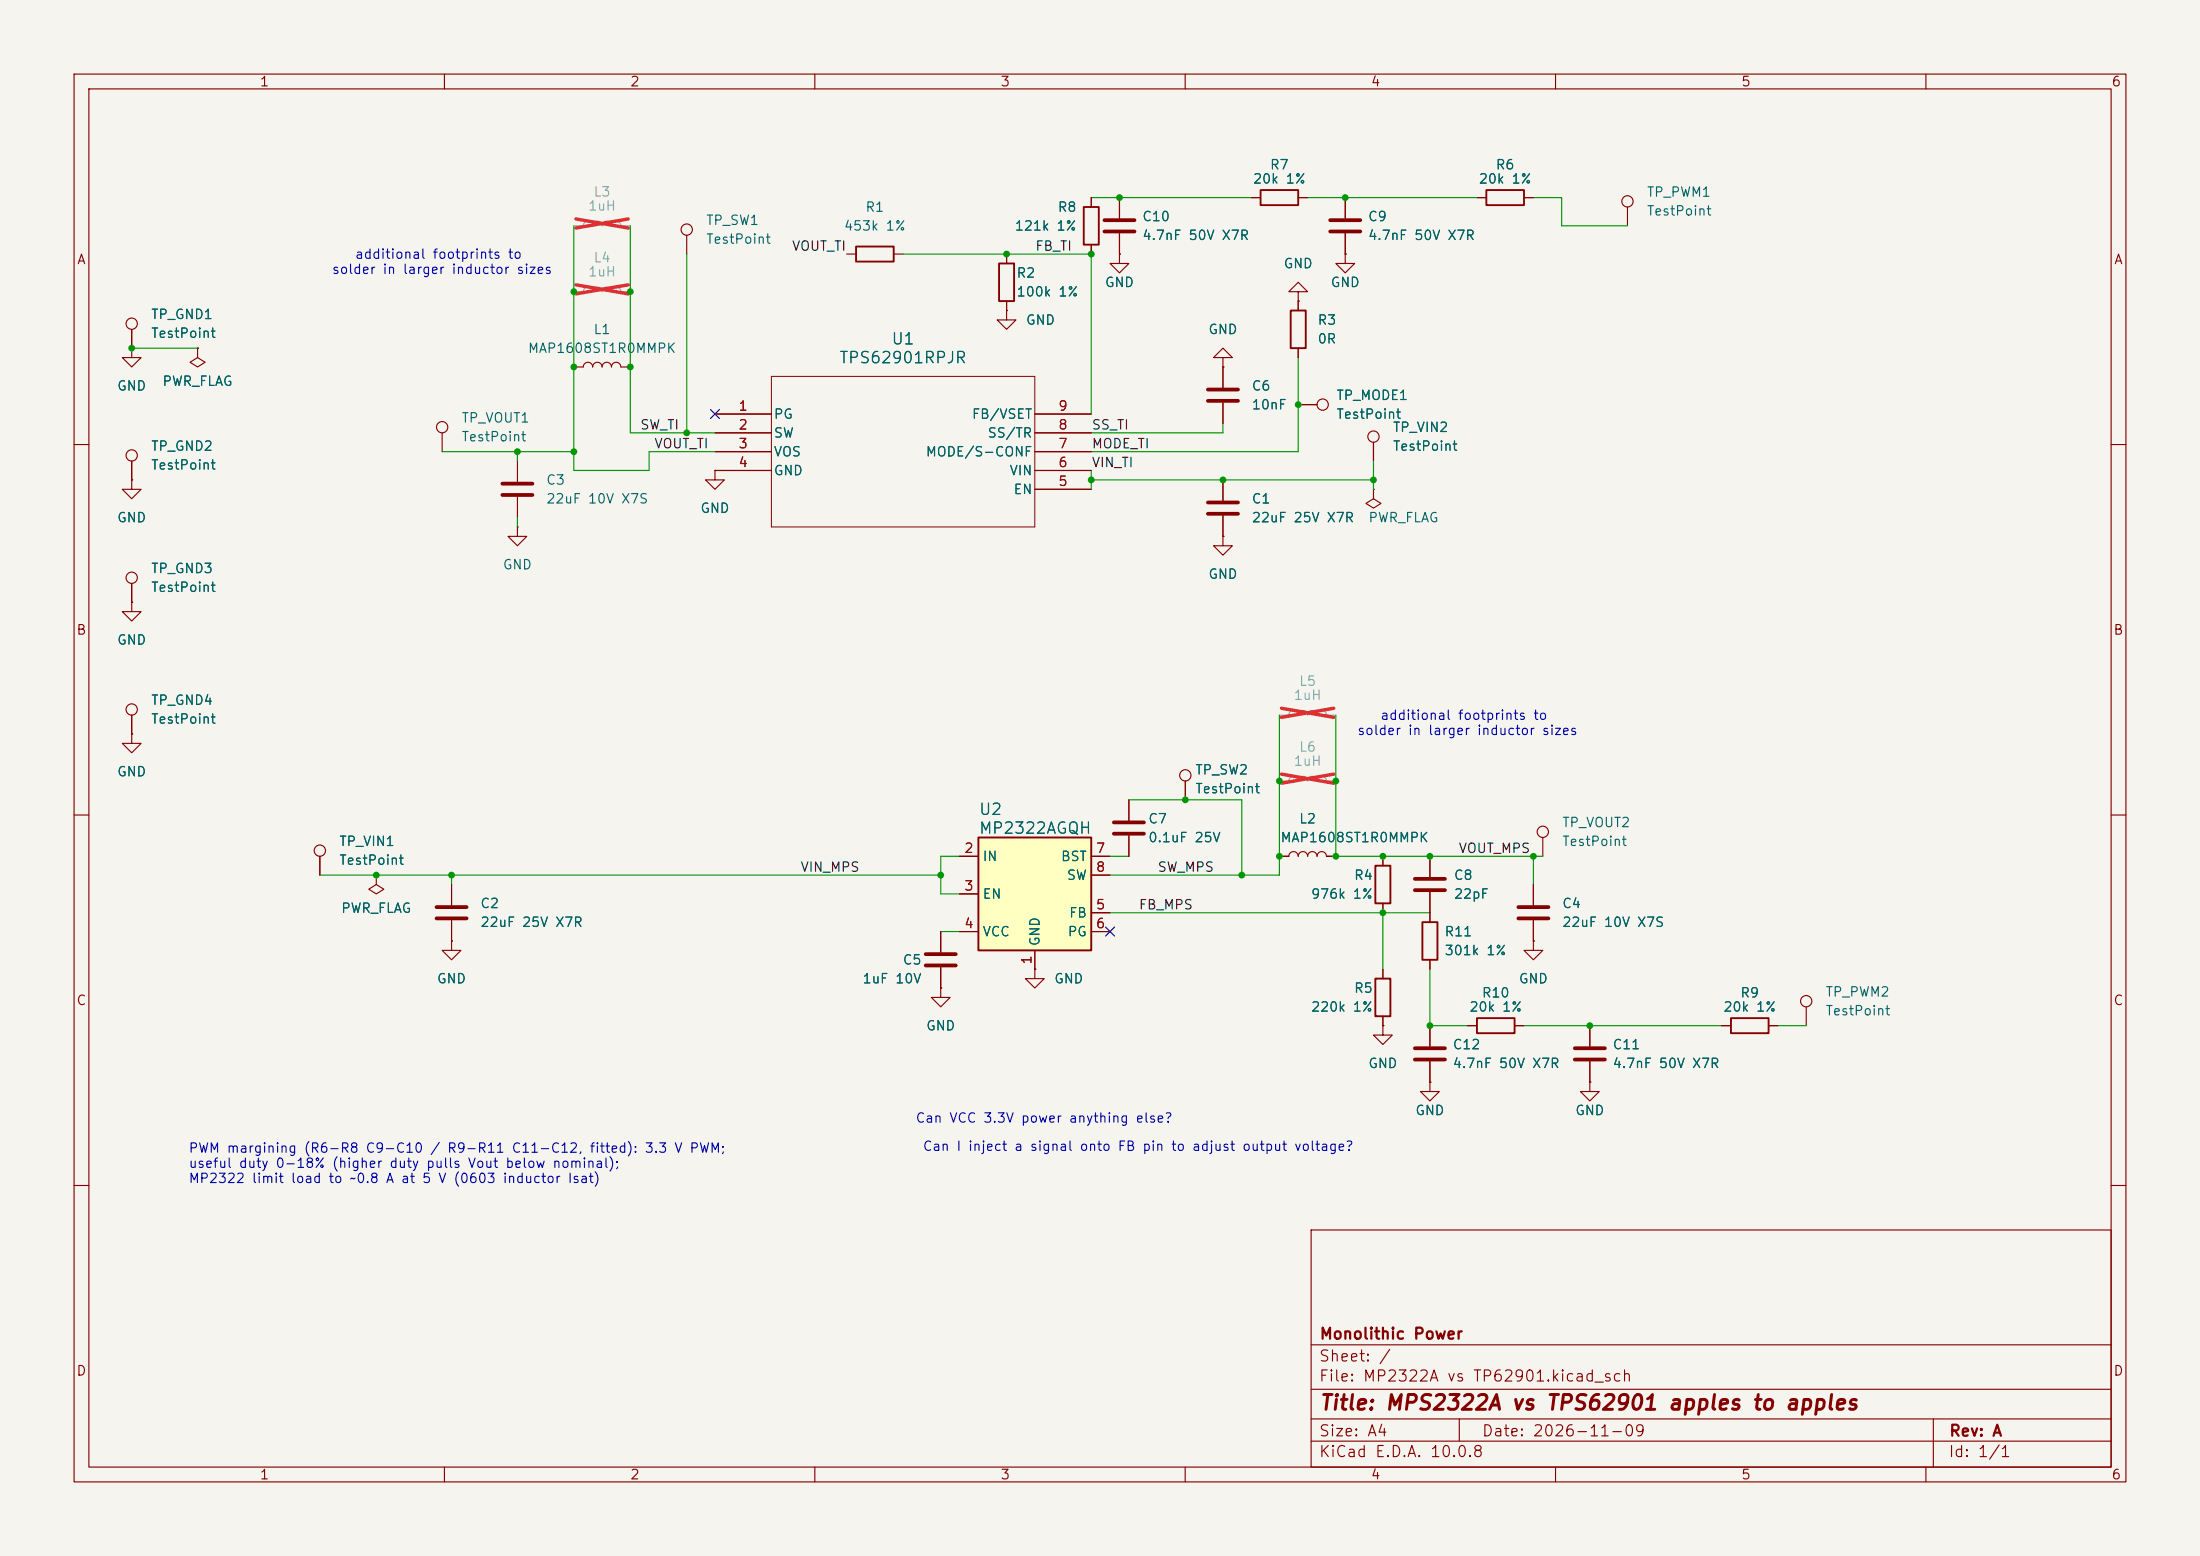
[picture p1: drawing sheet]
<svg xmlns="http://www.w3.org/2000/svg" width="297mm" height="210mm" viewBox="0 0 297 210" stroke-linecap="round" stroke-linejoin="round" font-family="sans-serif">
<path d="M0 0h297v210h-297z" fill="#f5f4ef" stroke="#f5f4ef" stroke-width=".14"/>
<g fill="none" stroke="#840000" stroke-width=".15">
<path d="M10 10h277v190h-277zM12 12h273v186h-273zM60 10v2M110 10v2M160 10v2M210 10v2M260 10v2M17.8 47v1.3h1.2l-1.2 1.2-1.3-1.2h1.3M17.8 47h.1M17.8 44.5v2.5M26.7 47v1.3l1 .6-1 .6-1-.6 1-.6M26.7 47h.1"/>
<path d="M10 60h2M285 60h2M10 110h2M285 110h2M139.7 130.8v1.3h1.3l-1.3 1.3-1.3-1.3h1.3M139.7 130.8h.1M10 160h2M177 166h108v32h-108zM285 160h2M60 198v2M110 198v2M160 198v2"/>
<path d="M177 194.5h108M177 191.5h108M177 187.5h108M177 181.5h108M197 191.5v3M210 198v2M260 198v2M261 191.5v6.5"/>
<circle cx="17.8" cy="43.7" r=".76"/>
</g>
<path d="M132.1 113h15.2v15.3h-15.2z" fill="#ffffc2"/>
<path d="M115.6 33.3h5v2h-5zM134.9 35.6h2v5h-2zM146.3 27.9h2v5.1h-2zM170.2 25.7h5.1v2h-5.1zM200.7 25.7h5v2h-5zM174.2 41.9h2.1v5.1h-2.1zM132.1 113h15.2v15.3h-15.2zM185.7 116.8h2v5.1h-2zM185.7 132.1h2v5.1h-2zM192 124.5h2.1v5h-2.1zM199.4 137.4h5.1v2h-5.1zM233.7 137.4h5.1v2h-5.1z" fill="none" stroke="#840000" stroke-width=".25"/>
<g fill="none" stroke="#840000" stroke-width=".15">
<path d="M92.7 31.8v2.5M114.3 34.3h1.3M120.6 34.3h1.3M135.9 34.3v1.3M147.3 26.7v1.2M147.3 33v1.3M151.1 34.3v1.3h1.3l-1.3 1.2-1.2-1.2h1.2M151.1 34.3h.1M151.1 26.7v2.8M151.1 31.5v2.8M168.9 26.7h1.3M175.3 39.4h1.2l-1.2-1.3-1.3 1.3h1.3v1.2"/>
<path d="M175.3 26.7h1.2M181.6 34.3v1.3h1.3l-1.3 1.2-1.3-1.2h1.3M181.6 34.3h.1M181.6 26.7v2.8M181.6 31.5v2.8M199.4 26.7h1.3M205.7 26.7h1.3M219.7 27.9v2.6M17.8 47h.1M17.8 44.5v2.5M26.7 47h.1M59.7 58.4v2.6"/>
<path d="M77.5 49.5h1.2a.64 .64 0 0 1 .7-.6 .64 .64 0 0 1 .6 .6 .64 .64 0 0 1 .6-.6 .64 .64 0 0 1 .7 .6 .64 .64 0 0 1 .6-.6 .64 .64 0 0 1 .6 .6 .64 .64 0 0 1 .7-.6 .64 .64 0 0 1 .6 .6h1.3M96.5 55.9h7.6M96.5 58.4h7.6M135.9 41.9v1.3h1.3l-1.3 1.3-1.3-1.3h1.3M135.9 41.9h.1M135.9 40.6v1.3M139.7 55.9h7.6M139.7 58.4h7.6M165.1 48.3h1.3l-1.3-1.3-1.3 1.3h1.3v1.2M165.1 49.5h.1M165.1 49.5v2.8M165.1 54.4v2.8"/>
<path d="M175.3 40.6h.1M175.3 40.6v1.3M175.3 47v1.3M175.3 54.6h2.5M185.4 59.7v2.5M17.8 64.8v1.2h1.2l-1.2 1.3-1.3-1.3h1.3M17.8 64.8h.1M17.8 62.2v2.6M17.8 78.7v2.6M69.8 71.1v1.3h1.3l-1.3 1.3-1.2-1.3h1.2M69.8 71.1h.1M69.8 62.2v2.8"/>
<path d="M69.8 67.1v2.8M96.5 63.5v1.3h1.3l-1.3 1.2-1.3-1.2h1.3M96.5 63.5h.1M96.5 61h7.6M96.5 63.5h7.6M139.7 61h7.6M139.7 63.5h7.6M139.7 66h7.6M165.1 72.4v1.3h1.3l-1.3 1.2-1.3-1.2h1.3M165.1 72.4h.1M165.1 64.8v2.8M165.1 69.6v2.8"/>
<path d="M185.4 66v1.3l1 .6-1 .7-1-.7 1-.6M185.4 66h.1M17.8 81.3v1.3h1.2l-1.2 1.2-1.3-1.2h1.3M17.8 81.3h.1M17.8 99.1v1.2h1.2l-1.2 1.3-1.3-1.3h1.3M17.8 99.1h.1M17.8 96.5v2.6M43.2 115.6v2.5M50.8 118.1v1.3l1 .6-1 .7-1-.7 1-.6M50.8 118.1h.1M61 119.4v2.8M129.5 115.6h2.6"/>
<path d="M147.3 115.6h2.6M147.3 118.1h2.6M152.4 108v2.7M152.4 112.8v2.8M160 105.4v2.6M172.7 115.6h1.3a.64 .64 0 0 1 .6-.7 .64 .64 0 0 1 .7 .7 .64 .64 0 0 1 .6-.7 .64 .64 0 0 1 .6 .7 .64 .64 0 0 1 .7-.7 .64 .64 0 0 1 .6 .7 .64 .64 0 0 1 .6-.7 .64 .64 0 0 1 .7 .7h1.2M186.7 115.6v1.2M193 115.6v2.8M207 119.4v2.8M208.3 113v2.6M61 127v1.3h1.2l-1.2 1.2-1.3-1.2h1.3M61 127h.1"/>
<path d="M61 124.2v2.8M127 133.4v1.2h1.3l-1.3 1.3-1.3-1.3h1.3M127 133.4h.1M127 125.7v2.8M127 130.6v2.8M129.5 120.7h2.6M129.5 125.7h2.6M139.7 130.8h.1M139.7 128.3v2.5M147.3 125.7h2.6M147.3 123.2h2.6M186.7 138.4v1.3h1.3l-1.3 1.3-1.3-1.3h1.3"/>
<path d="M186.7 138.4h.1M186.7 121.9v1.3M186.7 130.8v1.3M186.7 137.2v1.2M193 120.4v4.1M193 129.5v1.3M193 138.4v2.8M198.1 138.4h1.3M204.5 138.4h1.2M207 127v1.3h1.3l-1.3 1.2-1.3-1.2h1.3M207 127h.1M207 124.2v2.8"/>
<path d="M214.6 138.4v2.8M232.4 138.4h1.3M238.8 138.4h1.2M243.8 135.9v2.5M193 146.1v1.2h1.3l-1.3 1.3-1.2-1.3h1.2M193 146.1h.1M193 143.3v2.8M214.6 146.1v1.2h1.3l-1.3 1.3-1.2-1.3h1.2M214.6 146.1h.1M214.6 143.3v2.8"/>
<circle cx="92.7" cy="31" r=".76"/>
<circle cx="219.7" cy="27.2" r=".76"/>
<circle cx="59.7" cy="57.7" r=".76"/>
<circle cx="178.6" cy="54.6" r=".76"/>
<circle cx="185.4" cy="58.9" r=".76"/>
<circle cx="17.8" cy="78" r=".76"/>
<circle cx="17.8" cy="61.5" r=".76"/>
<circle cx="17.8" cy="95.8" r=".76"/>
<circle cx="43.2" cy="114.8" r=".76"/>
<circle cx="160" cy="104.6" r=".76"/>
<circle cx="208.3" cy="112.3" r=".76"/>
<circle cx="243.8" cy="135.1" r=".76"/>
</g>
<path d="M77.5 39.4h1.2a.64 .64 0 0 1 .7-.7 .64 .64 0 0 1 .6 .7 .64 .64 0 0 1 .6-.7 .64 .64 0 0 1 .7 .7 .64 .64 0 0 1 .6-.7 .64 .64 0 0 1 .6 .7 .64 .64 0 0 1 .7-.7 .64 .64 0 0 1 .6 .7h1.3M77.5 30.5h1.2a.64 .64 0 0 1 .7-.7 .64 .64 0 0 1 .6 .7 .64 .64 0 0 1 .6-.7 .64 .64 0 0 1 .7 .7 .64 .64 0 0 1 .6-.7 .64 .64 0 0 1 .6 .7 .64 .64 0 0 1 .7-.7 .64 .64 0 0 1 .6 .7h1.3M172.7 96.5h1.3a.64 .64 0 0 1 .6-.6 .64 .64 0 0 1 .7 .6 .64 .64 0 0 1 .6-.6 .64 .64 0 0 1 .6 .6 .64 .64 0 0 1 .7-.6 .64 .64 0 0 1 .6 .6 .64 .64 0 0 1 .6-.6 .64 .64 0 0 1 .7 .6h1.2M172.7 105.4h1.3a.64 .64 0 0 1 .6-.6 .64 .64 0 0 1 .7 .6 .64 .64 0 0 1 .6-.6 .64 .64 0 0 1 .6 .6 .64 .64 0 0 1 .7-.6 .64 .64 0 0 1 .6 .6 .64 .64 0 0 1 .6-.6 .64 .64 0 0 1 .7 .6h1.2" fill="none" stroke="#9c9b98" stroke-width=".15"/>
<path d="M77.7 38.4l7.1 1.3M77.7 29.6l7.1 1.2M84.8 38.4l-7.1 1.3M84.8 29.6l-7.1 1.2M173 95.6l7.1 1.2M180.1 95.6l-7.1 1.2M173 104.5l7.1 1.2M180.1 104.5l-7.1 1.2" fill="none" stroke="#e12e31" stroke-width=".46"/>
<g fill="none" stroke="#840000" stroke-width=".51">
<path d="M149.1 29.7h4.1M149.1 31.2h4.1M179.6 29.7h4M179.6 31.2h4M163.1 52.6h4M163.1 54.1h4M67.8 65.3h4.1M67.8 66.8h4.1M163.1 67.8h4M163.1 69.3h4M150.4 112.5h4M150.4 111h4"/>
<path d="M191 118.6h4.1M58.9 122.4h4.1M58.9 124h4.1M125 128.8h4M125 130.3h4M191 120.1h4.1M205 122.4h4M205 124h4M191 141.5h4.1M191 143h4.1M212.6 141.5h4.1M212.6 143h4.1"/>
</g>
<path d="M104.1 50.8h35.6v20.3h-35.6z" fill="none" stroke="#840000" stroke-width=".14"/>
<g fill="none" stroke="#009600" stroke-width=".15">
<path d="M77.5 30.5v33h10.1v-2.5h8.9M85.1 30.5v27.9h11.4M92.7 34.3v24.1M121.9 34.3h25.4v21.6M147.3 26.7h21.6M176.5 26.7h22.9M207 26.7h3.8v3.8h8.9M17.8 47h8.9M165.1 57.2v1.2h-17.8M175.3 48.3v12.7h-28M59.7 61h17.8M69.8 61v1.2"/>
<path d="M69.8 69.9v1.2M147.3 64.8h38.1M147.3 63.5v2.5M185.4 62.2v3.8M172.7 96.5v21.6h-22.8M180.3 96.5v19.1h28M43.2 118.1h83.8M61 118.1v1.3M129.5 115.6h-2.5v5.1h2.5M149.9 115.6h2.5M152.4 108h15.2v10.1M207 115.6v3.8"/>
<path d="M127 125.7h2.5M149.9 123.2h43.1M186.7 123.2v7.6M193 130.8v7.6h5.1M205.7 138.4h26.7M240 138.4h3.8"/>
</g>
<path d="M95.9 55.3l1.2 1.2M97.1 55.3l-1.2 1.2M149.3 125.1l1.2 1.2M150.5 125.1l-1.2 1.2" fill="none" stroke="#000084" stroke-width=".15"/>
<g fill="#009600">
<circle cx="17.8" cy="47" r=".46"/>
<circle cx="85.1" cy="49.5" r=".46"/>
<circle cx="85.1" cy="39.4" r=".46"/>
<circle cx="77.5" cy="49.5" r=".46"/>
<circle cx="77.5" cy="39.4" r=".46"/>
<circle cx="77.5" cy="61" r=".46"/>
<circle cx="69.8" cy="61" r=".46"/>
<circle cx="61" cy="118.1" r=".46"/>
<circle cx="50.8" cy="118.1" r=".46"/>
<circle cx="186.7" cy="115.6" r=".46"/>
<circle cx="160" cy="108" r=".46"/>
<circle cx="193" cy="138.4" r=".46"/>
<circle cx="214.6" cy="138.4" r=".46"/>
<circle cx="186.7" cy="123.2" r=".46"/>
<circle cx="207" cy="115.6" r=".46"/>
<circle cx="193" cy="115.6" r=".46"/>
<circle cx="172.7" cy="115.6" r=".46"/>
<circle cx="181.6" cy="26.7" r=".46"/>
<circle cx="185.4" cy="64.8" r=".46"/>
<circle cx="165.1" cy="64.8" r=".46"/>
<circle cx="175.3" cy="54.6" r=".46"/>
<circle cx="172.7" cy="105.4" r=".46"/>
<circle cx="180.3" cy="105.4" r=".46"/>
<circle cx="180.3" cy="115.6" r=".46"/>
<circle cx="147.3" cy="34.3" r=".46"/>
<circle cx="151.1" cy="26.7" r=".46"/>
<circle cx="167.6" cy="118.1" r=".46"/>
<circle cx="147.3" cy="64.8" r=".46"/>
<circle cx="92.7" cy="58.4" r=".46"/>
<circle cx="127" cy="118.1" r=".46"/>
<circle cx="135.9" cy="34.3" r=".46"/>
</g>
<text font-size="2" fill="#840000" x="178" y="190.8">Title: MPS2322A vs TPS62901 apples to apples</text>
<g font-size="1.5" fill="#006464">
<text x="120.2" y="46.9">U1</text>
<text x="113.2" y="49.4">TPS62901RPJR</text>
<text x="132.1" y="110.4">U2</text>
<text x="132.1" y="112.9">MP2322AGQH</text>
</g>
<g font-size="1.5" fill="#840000">
<text x="178" y="184.1">Sheet: /</text>
<text x="178" y="181.1">Monolithic Power</text>
<text x="178" y="186.8">File: MP2322A vs TP62901.kicad_sch</text>
<text x="178" y="197">KiCad E.D.A. 10.0.8</text>
<text x="178" y="194.2">Size: A4</text>
<text x="200" y="194.2">Date: 2026-11-09</text>
<text x="263" y="197">Id: 1/1</text>
<text x="263" y="194.2">Rev: A</text>
</g>
<g font-size="1.3" fill="#840000">
<text x="35" y="12">1</text>
<text x="85" y="12">2</text>
<text x="135" y="12">3</text>
<text x="185" y="12">4</text>
<text x="235" y="12">5</text>
<text x="285" y="12">6</text>
<text x="10.3" y="36">A</text>
<text x="285.3" y="36">A</text>
<text x="10.2" y="86">B</text>
<text x="285.2" y="86">B</text>
<text x="10.2" y="136">C</text>
<text x="285.2" y="136">C</text>
<text x="10.2" y="186">D</text>
<text x="285.2" y="186">D</text>
<text x="35" y="200">1</text>
<text x="85" y="200">2</text>
<text x="135" y="200">3</text>
<text x="185" y="200">4</text>
<text x="235" y="200">5</text>
<text x="285" y="200">6</text>
</g>
<g font-size="1.3" fill="#006464">
<text x="171.4" y="23.2">R7</text>
<text x="201.8" y="23.2">R6</text>
<text x="116.7" y="28.9">R1</text>
<text x="142.7" y="28.9">R8</text>
<text x="169.1" y="25.1">20k 1%</text>
<text x="199.5" y="25.1">20k 1%</text>
<text x="222.2" y="26.9">TP_PWM1</text>
<text x="222.2" y="29.4">TestPoint</text>
<text x="95.2" y="30.7">TP_SW1</text>
<text x="95.2" y="33.2">TestPoint</text>
<text x="113.8" y="31.4">453k 1%</text>
<text x="136.9" y="31.4">121k 1%</text>
<text x="154.1" y="30.2">C10</text>
<text x="154.1" y="32.7">4.7nF 50V X7R</text>
<text x="184.6" y="30.2">C9</text>
<text x="184.6" y="32.7">4.7nF 50V X7R</text>
<text x="137.1" y="37.8">R2</text>
<text x="137.1" y="40.3">100k 1%</text>
<text x="149.1" y="39.1">GND</text>
<text x="173.2" y="36.5">GND</text>
<text x="179.5" y="39.1">GND</text>
<text x="20.3" y="43.4">TP_GND1</text>
<text x="20.3" y="45.9">TestPoint</text>
<text x="71.2" y="48">MAP1608ST1R0MMPK</text>
<text x="80" y="45.4">L1</text>
<text x="138.4" y="44.1">GND</text>
<text x="163" y="45.4">GND</text>
<text x="177.8" y="44.1">R3</text>
<text x="177.8" y="46.7">0R</text>
<text x="15.7" y="53">GND</text>
<text x="21.8" y="52.4">PWR_FLAG</text>
<text x="168.9" y="53">C6</text>
<text x="62.2" y="57.4">TP_VOUT1</text>
<text x="62.2" y="59.9">TestPoint</text>
<text x="104.4" y="56.8">PG</text>
<text x="104.4" y="59.4">SW</text>
<text x="131.1" y="56.8">FB/VSET</text>
<text x="133.2" y="59.4">SS/TR</text>
<text x="168.9" y="55.6">10nF</text>
<text x="180.3" y="54.3">TP_MODE1</text>
<text x="180.3" y="56.8">TestPoint</text>
<text x="187.9" y="58.6">TP_VIN2</text>
<text x="20.3" y="61.2">TP_GND2</text>
<text x="20.3" y="63.7">TestPoint</text>
<text x="73.6" y="65.7">C3</text>
<text x="104.4" y="61.9">VOS</text>
<text x="104.4" y="64.5">GND</text>
<text x="124.9" y="61.9">MODE/S-CONF</text>
<text x="136.2" y="64.5">VIN</text>
<text x="187.9" y="61.2">TestPoint</text>
<text x="15.7" y="70.8">GND</text>
<text x="73.6" y="68.3">22uF 10V X7S</text>
<text x="94.5" y="69.5">GND</text>
<text x="136.7" y="67">EN</text>
<text x="168.9" y="68.3">C1</text>
<text x="168.9" y="70.8">22uF 25V X7R</text>
<text x="184.6" y="70.8">PWR_FLAG</text>
<text x="20.3" y="77.7">TP_GND3</text>
<text x="67.8" y="77.2">GND</text>
<text x="20.3" y="80.2">TestPoint</text>
<text x="163" y="78.4">GND</text>
<text x="15.7" y="87.3">GND</text>
<text x="20.3" y="95.5">TP_GND4</text>
<text x="20.3" y="98">TestPoint</text>
<text x="15.7" y="105.1">GND</text>
<text x="161.3" y="104.9">TP_SW2</text>
<text x="161.3" y="107.4">TestPoint</text>
<text x="154.9" y="111.5">C7</text>
<text x="154.9" y="114">0.1uF 25V</text>
<text x="172.8" y="114">MAP1608ST1R0MMPK</text>
<text x="175.3" y="111.5">L2</text>
<text x="210.8" y="112">TP_VOUT2</text>
<text x="45.7" y="114.5">TP_VIN1</text>
<text x="45.7" y="117">TestPoint</text>
<text x="132.6" y="116.5">IN</text>
<text x="143.1" y="116.5">BST</text>
<text x="143.9" y="119.1">SW</text>
<text x="182.7" y="119.1">R4</text>
<text x="196.2" y="119.1">C8</text>
<text x="210.8" y="114.5">TestPoint</text>
<text x="46" y="123.5">PWR_FLAG</text>
<text x="64.8" y="122.9">C2</text>
<text x="64.8" y="125.4">22uF 25V X7R</text>
<text x="132.6" y="121.6">EN</text>
<text x="144.2" y="124.2">FB</text>
<text x="176.9" y="121.6">976k 1%</text>
<text x="196.2" y="121.6">22pF</text>
<text x="210.8" y="122.9">C4</text>
<text x="210.8" y="125.4">22uF 10V X7S</text>
<text x="121.8" y="130.5">C5</text>
<text x="132.6" y="126.7">VCC</text>
<text x="140.7" y="127.8" transform="rotate(-90 140.7 127.8)">GND</text>
<text x="144" y="126.7">PG</text>
<text x="194.9" y="126.7">R11</text>
<text x="194.9" y="129.2">301k 1%</text>
<text x="58.9" y="133">GND</text>
<text x="116.3" y="133">1uF 10V</text>
<text x="142.2" y="133">GND</text>
<text x="176.9" y="136.9">220k 1%</text>
<text x="182.7" y="134.3">R5</text>
<text x="198.3" y="136.9">20k 1%</text>
<text x="200" y="134.9">R10</text>
<text x="204.9" y="133">GND</text>
<text x="232.6" y="136.9">20k 1%</text>
<text x="234.9" y="134.9">R9</text>
<text x="246.4" y="134.8">TP_PWM2</text>
<text x="246.4" y="137.4">TestPoint</text>
<text x="124.9" y="139.4">GND</text>
<text x="196" y="141.9">C12</text>
<text x="217.6" y="141.9">C11</text>
<text x="184.6" y="144.5">GND</text>
<text x="196" y="144.5">4.7nF 50V X7R</text>
<text x="217.6" y="144.5">4.7nF 50V X7R</text>
<text x="191" y="150.8">GND</text>
<text x="212.6" y="150.8">GND</text>
</g>
<g font-size="1.3" fill="#939391">
<text x="79.3" y="28.7">1uH</text>
<text x="80" y="26.8">L3</text>
<text x="80" y="35.7">L4</text>
<text x="79.3" y="37.6">1uH</text>
<text x="174.6" y="94.8">1uH</text>
<text x="175.3" y="92.9">L5</text>
<text x="175.3" y="101.8">L6</text>
<text x="174.6" y="103.7">1uH</text>
</g>
<g font-size="1.3" fill="#0000c2">
<text x="47.8" y="35.3">additional footprints to</text>
<text x="44.7" y="37.3">solder in larger inductor sizes</text>
<text x="183.1" y="99.5">solder in larger inductor sizes</text>
<text x="186.3" y="97.5">additional footprints to</text>
<text x="25.4" y="155.9">PWM margining (R6-R8 C9-C10 / R9-R11 C11-C12, fitted): 3.3 V PWM;</text>
<text x="123.5" y="151.8">Can VCC 3.3V power anything else?</text>
<text x="124.5" y="155.7">Can I inject a signal onto FB pin to adjust output voltage?</text>
<text x="25.4" y="157.9">useful duty 0-18% (higher duty pulls Vout below nominal);</text>
<text x="25.4" y="160">MP2322 limit load to ~0.8 A at 5 V (0603 inductor Isat)</text>
</g>
<g font-size="1.3" fill="#0f0f0f">
<text x="106.8" y="34.2">VOUT_TI</text>
<text x="139.7" y="34.2">FB_TI</text>
<text x="86.3" y="58.3">SW_TI</text>
<text x="147.3" y="58.3">SS_TI</text>
<text x="88.2" y="60.8">VOUT_TI</text>
<text x="147.3" y="63.4">VIN_TI</text>
<text x="147.3" y="60.8">MODE_TI</text>
<text x="108" y="118">VIN_MPS</text>
<text x="156.2" y="118">SW_MPS</text>
<text x="196.8" y="115.4">VOUT_MPS</text>
<text x="153.6" y="123.1">FB_MPS</text>
</g>
<g font-size="1.3" fill="#a90000">
<text x="99.6" y="55.7">1</text>
<text x="99.6" y="58.3">2</text>
<text x="142.8" y="58.3">8</text>
<text x="142.8" y="55.7">9</text>
<text x="99.6" y="60.8">3</text>
<text x="99.6" y="63.4">4</text>
<text x="142.8" y="65.9">5</text>
<text x="142.8" y="63.4">6</text>
<text x="142.8" y="60.8">7</text>
<text x="130.1" y="115.4">2</text>
<text x="147.9" y="115.4">7</text>
<text x="147.9" y="118">8</text>
<text x="130.1" y="120.5">3</text>
<text x="130.1" y="125.6">4</text>
<text x="147.9" y="123.1">5</text>
<text x="147.9" y="125.6">6</text>
<text x="139.6" y="130.3" transform="rotate(-90 139.6 130.3)">1</text>
</g>
</svg>
